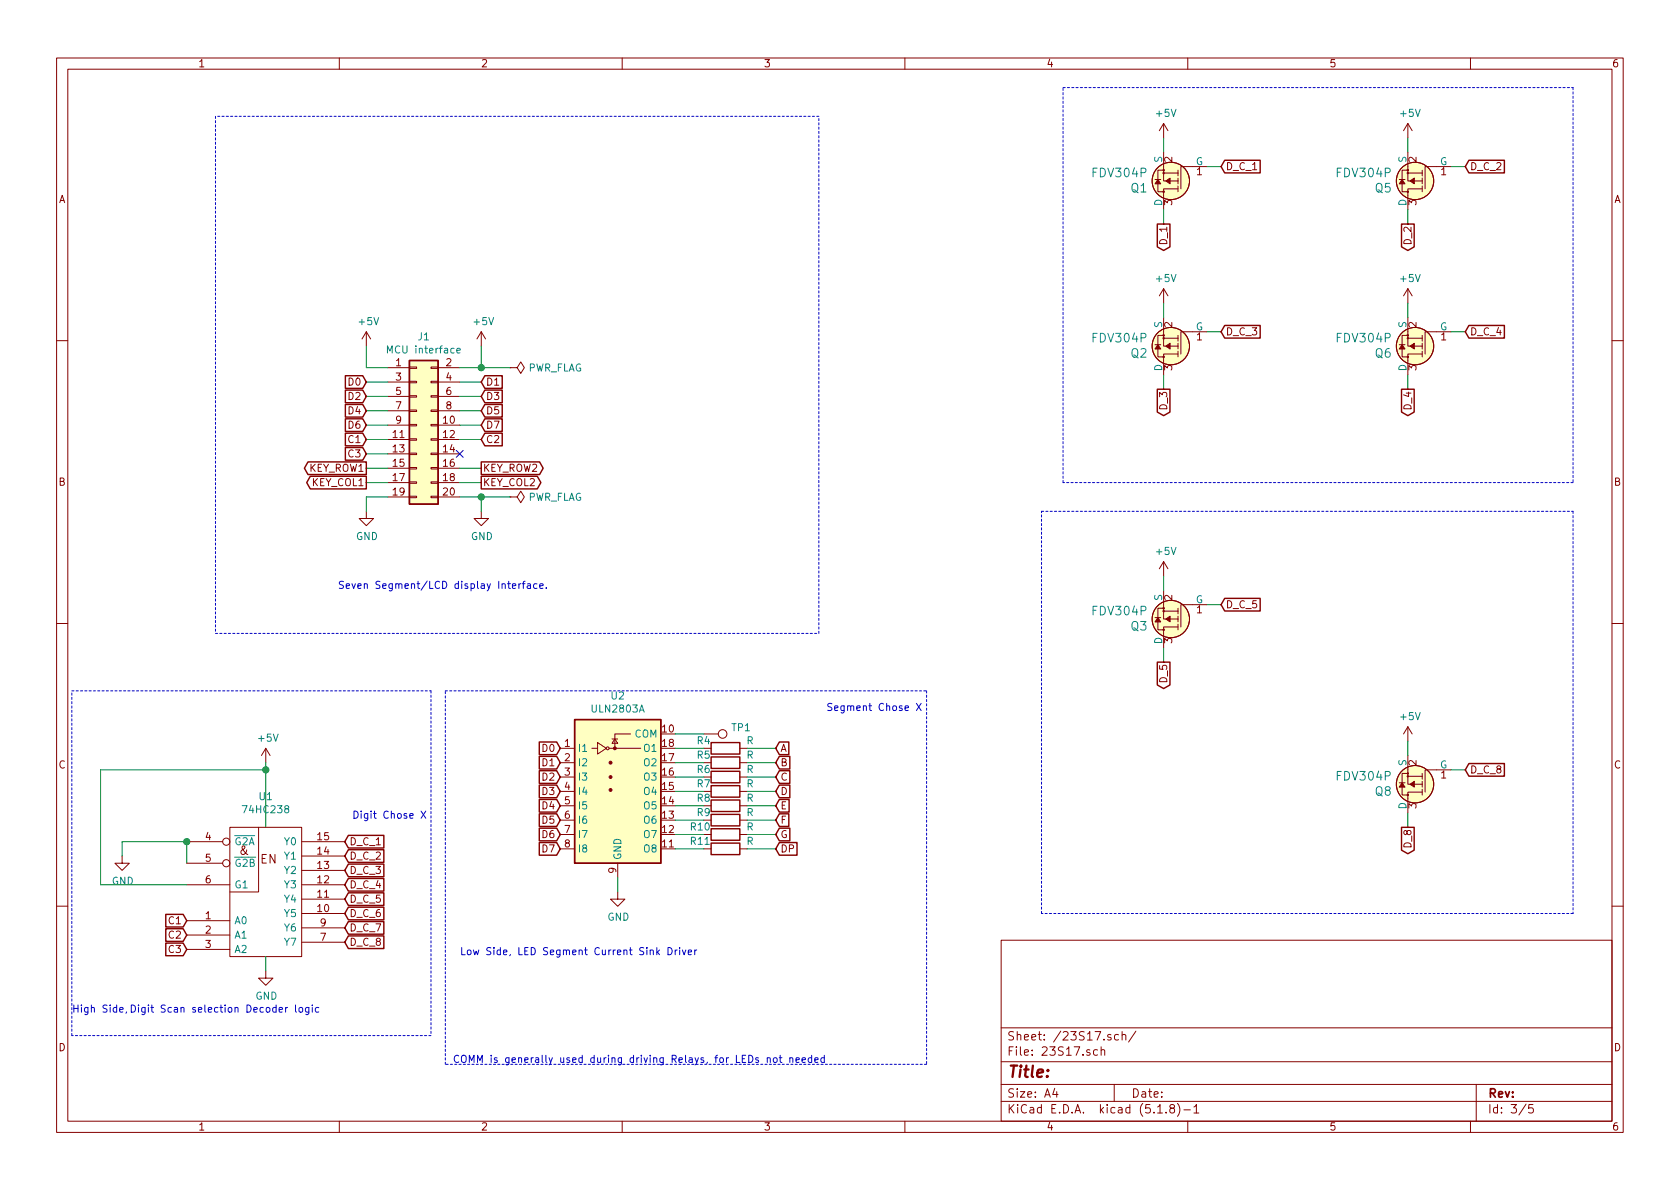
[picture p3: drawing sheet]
<svg xmlns="http://www.w3.org/2000/svg" width="297mm" height="210mm" viewBox="0 0 297 210" stroke-linecap="round" stroke-linejoin="round" font-family="sans-serif">
<g fill="none" stroke="#840000" stroke-width=".18">
<path d="M10 10.3h277v189.9h-277zM12 12.2h273v186.1h-273zM60 10.3v1.9M110 10.3v1.9M160 10.3v1.9M210 10.3v1.9M260 10.3v1.9M204.2 31.7h1M205.7 26.9v5.1h2.6M205.7 21.8v2.6M205.7 30.6h2.6M205.7 21.8l-.7 1.3"/>
<path d="M205.7 21.8l.8 1.3M205.9 30.1h-1.2v3.8h1.2M208.3 33.4h-2.6v3.7M208.3 30.1v1M208.3 31.5v1M208.3 32.9v1M213.4 29.5h-4.6v3.9M247.4 31.7h1M248.9 26.9v5.1h2.6M248.9 21.8v2.6M248.9 21.8l-.7 1.3M248.9 21.8l.8 1.3"/>
<path d="M248.9 30.6h2.6M249 30.1h-1.1v3.8h1.1M251.5 33.4h-2.6v3.7M251.5 30.1v1M251.5 31.5v1M251.5 32.9v1M256.5 29.5h-4.5v3.9M64.8 58.7l-.8 1.2M64.8 58.7v2.5M64.8 58.7l.7 1.2M85.1 58.7l-.8 1.2M85.1 58.7v2.5"/>
<path d="M85.1 58.7l.8 1.2M205.7 56.1v5.1h2.6M205.7 51v2.6M205.7 59.8h2.6M205.7 51l-.7 1.3M205.7 51l.8 1.3M205.9 59.3h-1.2v3.8h1.2M208.3 59.3v1M213.4 58.7h-4.6v3.9M248.9 56.1v5.1h2.6M248.9 51v2.6M248.9 51l-.7 1.3"/>
<path d="M248.9 51l.8 1.3M248.9 59.8h2.6M249 59.3h-1.1v3.8h1.1M251.5 59.3v1M256.5 58.7h-4.5v3.9M10 60.2h2M68.6 65h3.8M68.6 75.2h3.8M68.6 77.7h3.8M68.6 67.6h3.8M68.6 70.1h3.8M68.6 72.6h3.8"/>
<path d="M72.4 77.6h1.3v.2h-1.3zM72.4 72.5h1.3v.3h-1.3zM72.4 70h1.3v.2h-1.3zM72.4 67.4h1.3v.3h-1.3zM72.4 64.9h1.3v.2h-1.3zM72.4 75.1h1.3v.2h-1.3zM76.2 77.6h1.3v.2h-1.3zM76.2 72.5h1.3v.3h-1.3zM76.2 70h1.3v.2h-1.3zM76.2 67.4h1.3v.3h-1.3zM76.2 64.9h1.3v.2h-1.3zM76.2 75.1h1.3v.2h-1.3z"/>
<path d="M77.5 65h3.8M77.5 75.2h3.8M77.5 77.7h3.8M77.5 67.6h3.8M77.5 70.1h3.8M77.5 72.6h3.8M90.2 65h1.2l.7-1 .6 1-.6 1-.7-1M90.2 65h.1M204.2 61h1M208.3 62.6h-2.6v3.7M208.3 60.7v1M208.3 62.1v1"/>
<path d="M247.4 61h1M251.5 62.6h-2.6v3.7M251.5 60.7v1M251.5 62.1v1M285 60.2h2M64.8 90.4v1.3h1.2l-1.2 1.3-1.3-1.3h1.3M68.6 80.3h3.8M68.6 82.8h3.8M68.6 85.3h3.8M68.6 87.9h3.8M72.4 80.1h1.3v.3h-1.3zM72.4 82.7h1.3v.2h-1.3z"/>
<path d="M72.4 85.2h1.3v.3h-1.3zM72.4 87.8h1.3v.2h-1.3zM76.2 80.1h1.3v.3h-1.3zM76.2 82.7h1.3v.2h-1.3zM76.2 85.2h1.3v.3h-1.3zM76.2 87.8h1.3v.2h-1.3zM77.5 80.3h3.8M77.5 82.8h3.8M77.5 85.3h3.8M77.5 87.9h3.8M85.1 90.4v1.3h1.3l-1.3 1.3-1.3-1.3h1.3M90.2 87.9h1.2l.7-1 .6 1-.6 1-.7-1"/>
<path d="M90.2 87.9h.1M205.7 99.3v2.5M205.7 99.3l-.7 1.3M205.7 99.3l.8 1.3M10 110.3h2M204.2 109.2h1M205.7 104.4v5.1h2.6M205.7 108.1h2.6M205.9 107.6h-1.2v3.8h1.2M208.3 110.9h-2.6v3.6M208.3 107.6v1M208.3 109v1"/>
<path d="M208.3 110.4v1M213.4 106.9h-4.6v4M285 110.3h2M47 132.3l-.8 1.3M47 132.3v2.6M47 132.3l.8 1.3M99.1 132.3h2.5M99.1 139.9h2.5M99.1 137.4h2.5M99.1 134.9h2.5M104.6 132.3h1.1M105.7 131.3l1.5 1-1.5 1z"/>
<path d="M107.7 132.3h5.6M108.2 130.7h1M108.7 130.7l.5 .7h-1zM111.5 129.8h-2.8v2.5M124.5 129.8h2.5M130.8 132.3h1.3M130.8 139.9h1.3M130.8 137.4h1.3M130.8 134.9h1.3M247.4 138.4h1M248.9 133.6v5.1h2.6M248.9 128.5l-.7 1.3"/>
<path d="M248.9 128.5v2.6M248.9 128.5l.8 1.3M248.9 137.3h2.6M249 136.8h-1.1v3.8h1.1M251.5 136.8v1M251.5 138.2v1M251.5 139.6v1M256.5 136.1h-4.5v4M21.6 151.4v1.2h1.3l-1.3 1.3-1.3-1.3h1.3M33 156.5h7.6M33 148.8h6.4M33 152.6h6.4"/>
<path d="M40.6 146.3h12.7v22.9h-12.7zM45.7 146.3v11.4h-5.1M53.3 159h7.7M53.3 156.5h7.7M53.3 153.9h7.7M53.3 151.4h7.7M53.3 148.8h7.7M99.1 150.1h2.5M99.1 147.6h2.5M99.1 145h2.5M99.1 142.5h2.5M109.2 157.7v1.3h1.3l-1.3 1.3-1.3-1.3h1.3"/>
<path d="M109.2 152.6v2.6M124.5 150.1h1.2M124.5 147.6h1.2M130.8 150.1h1.3M130.8 147.6h1.3M130.8 145h1.3M130.8 142.5h1.3M251.5 140.1h-2.6v3.7M10 160.2h2M33 162.8h7.6M33 165.3h7.6M33 167.9h7.6"/>
<path d="M47 171.7v1.3h1.3l-1.3 1.2-1.3-1.2h1.3M53.3 161.5h7.7M53.3 166.6h7.7M53.3 164.1h7.7M177 166.3h108v32h-108zM285 160.2h2M60 198.3v1.9M110 198.3v1.9M160 198.3v1.9M177 194.8h108M177 191.8h108M177 187.8h108"/>
<path d="M177 181.8h108M186.5 192.5l-.4 1h1M186.8 193v1M194.1 185.7l-.5-.1-.3 .3 .2 .6h.6M194.7 185.7l.2-.1 .4 .1v.9M194.7 185.1v1.5M196.4 183a.37 .37 0 0 0-.6 .1l.1 .3 .5 .1 .1 .1-.2 .3-.5-.1M197 191.8v3M197.8 183l-.5-.1-.2 .3 .1 .6h.6M198.4 183.1l.1-.1a.37 .37 0 0 1 .6 .1v.8M198.4 182.4v1.5M200.8 182.3l-1.3 2"/>
<path d="M204.7 196.8h.8M206.2 196.7v.1M207.1 196l-.3-.3 .2-.3a.48 .48 0 0 1 .6 .1l-.1 .4a.52 .52 0 0 0-.6 .2 .52 .52 0 0 0 .1 .6l.4 .1 .2-.1 .1-.4-.3-.3M208.2 195.1a1.71 1.71 0 0 1 0 2.3M209.3 196.3h1.2M210 198.3v1.9M211.1 195.8l.4-.5v1.5M211.1 196.8h.9M260 198.3v1.9M261 191.8v6.5M269.8 195.2l-1.2 2M271 195.3h-.7v.7l.2-.1 .5 .1 .1 .2-.1 .5-.2 .1-.5-.1"/>
<circle cx="205.7" cy="30.1" r=".13"/>
<circle cx="205.7" cy="33.9" r=".13"/>
<circle cx="205.7" cy="30.6" r=".13"/>
<circle cx="207" cy="32" r="3.3"/>
<circle cx="248.9" cy="30.6" r=".13"/>
<circle cx="248.9" cy="33.9" r=".13"/>
<circle cx="248.9" cy="30.1" r=".13"/>
<circle cx="250.2" cy="32" r="3.3"/>
<circle cx="205.7" cy="59.3" r=".13"/>
<circle cx="205.7" cy="59.8" r=".13"/>
<circle cx="248.9" cy="59.3" r=".13"/>
<circle cx="248.9" cy="59.8" r=".13"/>
<circle cx="205.7" cy="63.1" r=".13"/>
<circle cx="207" cy="61.2" r="3.3"/>
<circle cx="248.9" cy="63.1" r=".13"/>
<circle cx="250.2" cy="61.2" r="3.3"/>
<circle cx="205.7" cy="107.6" r=".13"/>
<circle cx="205.7" cy="111.4" r=".13"/>
<circle cx="205.7" cy="108.1" r=".13"/>
<circle cx="207" cy="109.5" r="3.3"/>
<circle cx="107.4" cy="132.3" r=".25"/>
<circle cx="127.8" cy="129.8" r=".76"/>
<circle cx="248.9" cy="137.3" r=".13"/>
<circle cx="248.9" cy="136.8" r=".13"/>
<circle cx="250.2" cy="138.7" r="3.3"/>
<circle cx="40" cy="148.8" r=".63"/>
<circle cx="40" cy="152.6" r=".63"/>
<circle cx="248.9" cy="140.6" r=".13"/>
</g>
<g fill="none" stroke="#840000" stroke-width=".25">
<path d="M204.6 39.6h2.3v4.1l-1.2 .6-1.1-.6zM216.5 28.3h6.3v2.3h-6.3l-.6-1.1zM247.8 39.6h2.2v4.1l-1.1 .6-1.1-.6zM259.7 28.3h6.3v2.3h-6.3l-.6-1.1zM216.5 57.6h6.3v2.2h-6.3l-.6-1.1zM259.7 57.6h6.3v2.2h-6.3l-.6-1.1zM61.1 76.6h3l.7 1.1-.7 1.1h-3zM61.1 74.1h3l.7 1.1-.7 1.1h-3zM61.1 71.5h3l.7 1.1-.7 1.2h-3zM61.1 79.1h3l.7 1.2-.7 1.1h-3zM61.1 69h3l.7 1.1-.7 1.1h-3zM61.1 66.4h3l.7 1.2-.7 1.1h-3z"/>
<path d="M72.4 63.7h5.1v25.4h-5.1zM85.7 74.1h3.1v2.2h-3.1l-.6-1.1zM85.7 71.5h3.1v2.3h-3.1l-.6-1.2zM85.7 76.6h3.1v2.2h-3.1l-.6-1.1zM85.7 69h3.1v2.2h-3.1l-.6-1.1zM85.7 66.4h3.1v2.3h-3.1l-.6-1.1zM204.6 68.8h2.3v4.1l-1.2 .6-1.1-.6zM247.8 68.8h2.2v4.1l-1.1 .6-1.1-.6zM54.5 81.7h10.3v2.2h-10.3l-.7-1.1zM54.9 84.2h9.9v2.3h-9.9l-.7-1.2zM85.1 81.7h10.3l.6 1.1-.6 1.1h-10.3zM85.1 84.2h9.9l.6 1.1-.6 1.2h-9.9z"/>
<path d="M204.6 117.1h2.3v4l-1.2 .7-1.1-.7zM216.5 105.8h6.3v2.2h-6.3l-.6-1.1zM95.4 138.8h3l.7 1.1-.7 1.2h-3zM95.4 136.3h3l.7 1.1-.7 1.1h-3zM95.4 133.8h3l.7 1.1-.7 1.1h-3zM95.4 131.2h3l.7 1.1-.7 1.1h-3zM101.6 127.2h15.2v25.4h-15.2zM125.7 131.3h5.1v2h-5.1zM125.7 138.9h5.1v2.1h-5.1zM125.7 136.4h5.1v2h-5.1zM125.7 133.9h5.1v2h-5.1zM137.8 131.2h1.7v2.2h-1.7l-.6-1.1z"/>
<path d="M137.8 133.8h1.8v2.2h-1.8l-.6-1.1zM137.8 136.3h1.8v2.2h-1.8l-.6-1.1zM137.8 138.8h1.8v2.3h-1.8l-.6-1.2zM259.7 135h6.3v2.3h-6.3l-.6-1.2zM61.6 147.7h6.3v2.3h-6.3l-.6-1.2zM61.6 157.9h6.3v2.2h-6.3l-.6-1.1zM61.6 155.3h6.3v2.3h-6.3l-.6-1.1zM61.6 152.8h6.3v2.2h-6.3l-.6-1.1zM61.6 150.3h6.3v2.2h-6.3l-.6-1.1zM95.4 146.5h3l.7 1.1-.7 1.1h-3zM95.4 143.9h3l.7 1.1-.7 1.1h-3zM95.4 141.4h3l.7 1.1-.7 1.1h-3z"/>
<path d="M95.4 149h3l.7 1.1-.7 1.1h-3zM125.7 149.1h5.1v2h-5.1zM125.7 146.6h5.1v2h-5.1zM125.7 144h5.1v2h-5.1zM125.7 141.5h5.1v2h-5.1zM137.8 141.4h1.7v2.2h-1.7l-.6-1.1zM137.8 143.9h1.7v2.2h-1.7l-.6-1.1zM137.8 146.5h1.8v2.2h-1.8l-.6-1.1zM137.8 149h3.1v2.2h-3.1l-.6-1.1zM247.8 146.3h2.2v4l-1.1 .7-1.1-.7zM29.3 166.8h3.1l.6 1.1-.6 1.1h-3.1zM29.3 164.2h3.1l.6 1.1-.6 1.2h-3.1z"/>
<path d="M29.3 161.7h3.1l.6 1.1-.6 1.1h-3.1zM61.6 165.5h6.3v2.2h-6.3l-.6-1.1zM61.6 163h6.3v2.2h-6.3l-.6-1.1zM61.6 160.4h6.3v2.3h-6.3l-.6-1.2z"/>
</g>
<g fill="#ffffc2" stroke="#ffffc2" stroke-width=".18">
<path d="M72.4 63.7h5.1v25.4h-5.1z"/>
<path d="M101.6 127.2h15.2v25.4h-15.2z"/>
<circle cx="250.2" cy="138.7" r="3.3"/>
<circle cx="207" cy="109.5" r="3.3"/>
<circle cx="250.2" cy="32" r="3.3"/>
<circle cx="207" cy="61.2" r="3.3"/>
<circle cx="250.2" cy="61.2" r="3.3"/>
<circle cx="207" cy="32" r="3.3"/>
</g>
<g fill="#840000" stroke="#840000" stroke-width=".18">
<path d="M249.3 138.7l.8-.5v1z"/>
<path d="M247.9 138.4l.5 .8h-1z"/>
<path d="M206.1 109.5l.8-.5v1z"/>
<path d="M204.7 109.2l.5 .8h-1z"/>
<path d="M249.3 32l.8-.5v1z"/>
<path d="M247.9 31.7l.5 .8h-1z"/>
<path d="M206.1 61.2l.8-.5v1z"/>
<path d="M204.7 61l.5 .7h-1z"/>
<path d="M249.3 61.2l.8-.5v1z"/>
<path d="M247.9 61l.5 .7h-1z"/>
<path d="M206.1 32l.8-.5v1z"/>
<path d="M204.7 31.7l.5 .8h-1z"/>
<circle cx="107.9" cy="139.7" r=".25"/>
<circle cx="107.9" cy="137.4" r=".25"/>
<circle cx="107.9" cy="134.9" r=".25"/>
<circle cx="108.7" cy="132.3" r=".25"/>
</g>
<path d="M80.8 62l.6-.1-.1-.3h-.3l-.2 .2v.6h.5" fill="none" stroke="#008484" stroke-width=".18"/>
<g fill="none" stroke="#0000c2" stroke-width=".18" stroke-dasharray=".4 .4">
<path d="M188 15.5h90.1M278.1 15.5v69.8M38.1 20.6v91.4M144.8 20.6h-106.7M184.1 90.4h94M188 85.3v-69.8M278.1 85.3h-90.1M278.1 90.4v71.1M38.1 112h106.7M144.8 112v-91.4M12.7 122.2h63.5M76.2 122.2v60.9"/>
<path d="M78.7 122.2h85.1M163.8 122.2v66M184.1 161.5v-71.1M278.1 161.5h-94M12.7 183.1v-60.9M76.2 183.1h-63.5M78.7 188.2v-66M163.8 188.2h-85.1"/>
</g>
<g fill="none" stroke="#008400" stroke-width=".18">
<path d="M205.7 24.4v2.5M205.7 37.1v2.5M213.4 29.5h2.5M248.9 24.4v2.5M248.9 37.1v2.5M256.5 29.5h2.6M205.7 53.6v2.5M213.4 58.7h2.5M248.9 53.6v2.5M256.5 58.7h2.6M64.8 61.2v3.8h3.8M64.8 77.7h3.8"/>
<path d="M64.8 75.2h3.8M64.8 72.6h3.8M64.8 70.1h3.8M64.8 67.6h3.8M81.3 77.7h3.8M81.3 75.2h3.8M81.3 72.6h3.8M81.3 70.1h3.8M81.3 67.6h3.8M81.3 65h8.9M85.1 61.2v3.8M205.7 66.3v2.5"/>
<path d="M248.9 66.3v2.5M64.8 82.8h3.8M64.8 85.3h3.8M64.8 80.3h3.8M68.6 87.9h-3.8v2.5M81.3 82.8h3.8M81.3 85.3h3.8M81.3 87.9h8.9M85.1 87.9v2.5M205.7 101.8v2.6M205.7 114.5v2.6M213.4 106.9h2.5"/>
<path d="M47 134.9v11.4M47 136.1h-29.2v20.4h15.2M119.4 129.8h5.1M119.4 134.9h5.1M119.4 137.4h5.1M119.4 139.9h5.1M119.4 132.3h5.1M132.1 134.9h5.1M132.1 137.4h5.1M132.1 139.9h5.1M132.1 132.3h5.1M248.9 131.1v2.5"/>
<path d="M256.5 136.1h2.6M21.6 151.4v-2.6h11.4v3.8M109.2 155.2v2.5M119.4 142.5h5.1M119.4 145h5.1M119.4 147.6h5.1M119.4 150.1h5.1M132.1 142.5h5.1M132.1 145h5.1M132.1 147.6h5.1M132.1 150.1h5.1M248.9 143.8v2.5"/>
<path d="M47 169.2v2.5"/>
</g>
<g fill="none" stroke="#0000c2" stroke-width=".18">
<path d="M90.6 103.6l.6-.1-.1-.2-.3-.1-.2 .2 .1 .6h.4M91.7 103.2v.9M92.1 103.2l-.4 .2M92.4 103.2h.4M92.8 102.8l-.3 .2v1.1M93.3 103.3h.5v.8M93.8 103.5l-.4 .1-.2 .2 .2 .3 .4-.1M94.9 103.3l-.3-.1-.3 .2 .2 .6h.4M95.4 103.6l.6-.1v-.2l-.4-.1-.2 .2 .1 .6h.5M96.6 103.9v.2M162 124.4l.9 1.2M162.9 124.4l-.9 1.2"/>
<path d="M74.4 143.4l.9 1.3M75.3 143.4l-.9 1.3M21.2 178.6l.6-.1-.1-.3-.3-.1-.2 .2v.6h.5M22.4 178.9l-.1 .3M50.5 178.1v.9M50.9 178.1l-.4 .3M52.2 177.7v1.1l.2 .2M52.9 178.3l.2-.2 .3 .1 .1 .2-.1 .5-.3 .1-.2-.1zM54.6 178.1v1.2l-.2 .1-.3-.1M54.6 178.2l-.3-.1-.3 .3 .1 .5h.5M55.2 177.7v.1M55.2 178.1v.9"/>
<path d="M56.4 178.2l-.4-.1-.2 .3 .1 .5h.5M118.1 167.6a.64 .64 0 0 1 .8 .6 .64 .64 0 0 1-.8 .6zM119.4 168v.8M119.7 168l-.3 .2M120.2 167.6v.1M120.2 168v.8M120.6 168l.4 .8 .3-.8M121.7 168.4l.6-.1-.1-.3h-.3l-.2 .2v.6h.5M122.8 168v.8M123.2 168l-.4 .2M134.1 187.1l-.3-.1-.2 .2 .1 .2 .4 .1v.3h-.5M135.7 187.2l.1-.2 .3 .1 .1 .8"/>
<path d="M135.7 187v.9M136.9 187.1l.3-.1 .2 .3-.1 .5-.3 .1-.3-.3zM137.8 187h.5M137.9 186.6v1.1l.4 .2M139.6 187.2l.2-.2 .3 .1 .1 .8M139.6 187v.9M140.7 187.4l.6-.1v-.2l-.4-.1-.2 .2 .1 .6h.5M141.8 187.4l.6-.1v-.2l-.4-.1-.2 .2 .1 .6h.5M143.5 187.1l-.3-.1-.3 .3 .1 .5h.5M143.5 186.6v1.3M144.1 187.4l.6-.1-.1-.2-.4-.1-.1 .2v.6h.5M145.7 187.1l-.3-.1-.3 .3 .2 .5h.4"/>
<path d="M145.7 186.6v1.3"/>
</g>
<g fill="#008400" stroke="#008400" stroke-width=".25">
<circle cx="33" cy="148.8" r=".51"/>
<circle cx="85.1" cy="87.9" r=".51"/>
<circle cx="85.1" cy="65" r=".51"/>
<circle cx="47" cy="136.1" r=".51"/>
</g>
<path d="M80.7 79.6l1.2 1.3M81.9 79.6l-1.2 1.3" fill="none" stroke="#000084" stroke-width=".18"/>
<text font-size="2.8" fill="#840000" x="178" y="190.5">Title:</text>
<g font-size="2.1" fill="#008484">
<text x="193.3" y="31.3">FDV304P</text>
<text x="200" y="34">Q1</text>
<text x="236.5" y="31.3">FDV304P</text>
<text x="243.2" y="34">Q5</text>
<text x="193.3" y="60.5">FDV304P</text>
<text x="200" y="63.2">Q2</text>
<text x="236.5" y="60.5">FDV304P</text>
<text x="243.2" y="63.2">Q6</text>
<text x="193.3" y="108.8">FDV304P</text>
<text x="200" y="111.5">Q3</text>
<text x="236.5" y="138">FDV304P</text>
<text x="243.2" y="140.7">Q8</text>
<text x="42.4" y="151.2">&amp;</text>
</g>
<g font-size="2.1" fill="#840000">
<text x="46" y="152.7">EN</text>
<text x="178" y="184">Sheet: /23S17.sch/</text>
<text x="178" y="186.7">File: 23S17.sch</text>
<text x="178" y="196.9">KiCad E.D.A. kicad (5.1.8)-1</text>
<text x="178" y="194.1">Size: A4</text>
<text x="200" y="194.1">Date:</text>
<text x="263" y="194.1">Rev:</text>
<text x="263" y="196.9">Id: 3/5</text>
</g>
<g font-size="1.8" fill="#840000">
<text x="35" y="11.9">1</text>
<text x="85" y="11.9">2</text>
<text x="135" y="11.9">3</text>
<text x="185" y="11.9">4</text>
<text x="235" y="11.9">5</text>
<text x="285" y="11.9">6</text>
<text x="207.3" y="28.7" transform="rotate(-90 207.3 28.7)">2</text>
<text x="250.4" y="28.7" transform="rotate(-90 250.4 28.7)">2</text>
<text x="10.4" y="35.9">A</text>
<text x="211.6" y="31">1</text>
<text x="216.7" y="30.1">D_C_1</text>
<text x="254.8" y="31">1</text>
<text x="259.9" y="30.1">D_C_2</text>
<text x="285.4" y="35.9">A</text>
<text x="207.3" y="36.3" transform="rotate(-90 207.3 36.3)">3</text>
<text x="250.4" y="36.3" transform="rotate(-90 250.4 36.3)">3</text>
<text x="206.4" y="43.1" transform="rotate(-90 206.4 43.1)">D_1</text>
<text x="249.6" y="43.1" transform="rotate(-90 249.6 43.1)">D_2</text>
<text x="207.3" y="57.9" transform="rotate(-90 207.3 57.9)">2</text>
<text x="216.7" y="59.3">D_C_3</text>
<text x="250.4" y="57.9" transform="rotate(-90 250.4 57.9)">2</text>
<text x="259.9" y="59.3">D_C_4</text>
<text x="70" y="64.8">1</text>
<text x="78.9" y="64.8">2</text>
<text x="207.3" y="65.5" transform="rotate(-90 207.3 65.5)">3</text>
<text x="211.6" y="60.2">1</text>
<text x="250.4" y="65.5" transform="rotate(-90 250.4 65.5)">3</text>
<text x="254.8" y="60.2">1</text>
<text x="61.7" y="70.7">D2</text>
<text x="61.7" y="68.2">D0</text>
<text x="70" y="67.3">3</text>
<text x="70" y="69.8">5</text>
<text x="78.9" y="67.3">4</text>
<text x="78.9" y="69.8">6</text>
<text x="85.9" y="70.7">D3</text>
<text x="85.9" y="68.2">D1</text>
<text x="61.7" y="75.8">D6</text>
<text x="61.7" y="73.3">D4</text>
<text x="69.5" y="77.5">11</text>
<text x="70" y="72.4">7</text>
<text x="70" y="74.9">9</text>
<text x="78.4" y="74.9">10</text>
<text x="78.4" y="77.5">12</text>
<text x="78.9" y="72.4">8</text>
<text x="85.9" y="75.8">D7</text>
<text x="85.9" y="73.3">D5</text>
<text x="206.4" y="72.3" transform="rotate(-90 206.4 72.3)">D_3</text>
<text x="249.6" y="72.3" transform="rotate(-90 249.6 72.3)">D_4</text>
<text x="54.6" y="83.4">KEY_ROW1</text>
<text x="61.7" y="78.4">C1</text>
<text x="61.7" y="80.9">C3</text>
<text x="69.5" y="80">13</text>
<text x="69.5" y="82.5">15</text>
<text x="78.4" y="80">14</text>
<text x="78.4" y="82.5">16</text>
<text x="85.3" y="83.4">KEY_ROW2</text>
<text x="85.9" y="78.4">C2</text>
<text x="10.4" y="85.9">B</text>
<text x="55.2" y="86">KEY_COL1</text>
<text x="69.5" y="85.1">17</text>
<text x="69.5" y="87.6">19</text>
<text x="78.4" y="85.1">18</text>
<text x="78.4" y="87.6">20</text>
<text x="85.3" y="86">KEY_COL2</text>
<text x="285.4" y="85.9">B</text>
<text x="207.3" y="106.1" transform="rotate(-90 207.3 106.1)">2</text>
<text x="216.7" y="107.6">D_C_5</text>
<text x="207.3" y="113.8" transform="rotate(-90 207.3 113.8)">3</text>
<text x="211.6" y="108.5">1</text>
<text x="206.4" y="120.6" transform="rotate(-90 206.4 120.6)">D_5</text>
<text x="117.1" y="129.5">10</text>
<text x="10.4" y="135.9">C</text>
<text x="96" y="135.5">D1</text>
<text x="96" y="133">D0</text>
<text x="99.8" y="132.1">1</text>
<text x="99.8" y="134.6">2</text>
<text x="99.8" y="137.2">3</text>
<text x="117.1" y="137.2">16</text>
<text x="117.1" y="134.6">17</text>
<text x="117.1" y="132.1">18</text>
<text x="123.3" y="136.7">R6</text>
<text x="137.9" y="133">A</text>
<text x="137.9" y="135.5">B</text>
<text x="250.4" y="135.4" transform="rotate(-90 250.4 135.4)">2</text>
<text x="254.8" y="137.7">1</text>
<text x="259.9" y="136.8">D_C_8</text>
<text x="285.4" y="135.9">C</text>
<text x="96" y="143.1">D4</text>
<text x="96" y="140.6">D3</text>
<text x="96" y="138">D2</text>
<text x="99.8" y="139.7">4</text>
<text x="99.8" y="142.2">5</text>
<text x="117.1" y="142.2">14</text>
<text x="117.1" y="139.7">15</text>
<text x="123.3" y="141.8">R8</text>
<text x="123.3" y="139.2">R7</text>
<text x="137.9" y="143.1">E</text>
<text x="137.9" y="138">C</text>
<text x="137.9" y="140.6">D</text>
<text x="250.4" y="143" transform="rotate(-90 250.4 143)">3</text>
<text x="36.3" y="148.6">4</text>
<text x="56.2" y="148.6">15</text>
<text x="61.7" y="149.5">D_C_1</text>
<text x="96" y="148.2">D6</text>
<text x="96" y="145.7">D5</text>
<text x="99.8" y="144.8">6</text>
<text x="99.8" y="147.3">7</text>
<text x="99.8" y="149.9">8</text>
<text x="117.1" y="149.9">11</text>
<text x="117.1" y="147.3">12</text>
<text x="117.1" y="144.8">13</text>
<text x="122.2" y="146.9">R10</text>
<text x="123.3" y="144.3">R9</text>
<text x="137.9" y="145.7">F</text>
<text x="137.9" y="148.2">G</text>
<text x="249.6" y="149.8" transform="rotate(-90 249.6 149.8)">D_8</text>
<text x="36.3" y="152.4">5</text>
<text x="56.2" y="153.7">13</text>
<text x="56.2" y="151.1">14</text>
<text x="61.7" y="154.6">D_C_3</text>
<text x="61.7" y="152">D_C_2</text>
<text x="96" y="150.7">D7</text>
<text x="109" y="154.4" transform="rotate(-90 109 154.4)">9</text>
<text x="137.9" y="150.7">DP</text>
<text x="36.3" y="156.2">6</text>
<text x="56.2" y="161.3">10</text>
<text x="56.2" y="158.7">11</text>
<text x="56.2" y="156.2">12</text>
<text x="61.7" y="159.6">D_C_5</text>
<text x="61.7" y="157.1">D_C_4</text>
<text x="30" y="166">C2</text>
<text x="30" y="163.4">C1</text>
<text x="36.3" y="162.6">1</text>
<text x="36.3" y="165.1">2</text>
<text x="36.3" y="167.6">3</text>
<text x="56.7" y="166.4">7</text>
<text x="56.7" y="163.8">9</text>
<text x="61.7" y="167.3">D_C_8</text>
<text x="61.7" y="164.7">D_C_7</text>
<text x="61.7" y="162.2">D_C_6</text>
<text x="30" y="168.5">C3</text>
<text x="10.4" y="185.9">D</text>
<text x="285.4" y="185.9">D</text>
<text x="35" y="199.9">1</text>
<text x="85" y="199.9">2</text>
<text x="135" y="199.9">3</text>
<text x="185" y="199.9">4</text>
<text x="235" y="199.9">5</text>
<text x="285" y="199.9">6</text>
</g>
<g font-size="1.8" fill="#008484">
<text x="204.5" y="20.7">+5V</text>
<text x="247.7" y="20.7">+5V</text>
<text x="205.5" y="28.8" transform="rotate(-90 205.5 28.8)">S</text>
<text x="211.4" y="29.2">G</text>
<text x="248.7" y="28.8" transform="rotate(-90 248.7 28.8)">S</text>
<text x="254.6" y="29.2">G</text>
<text x="205.5" y="36.4" transform="rotate(-90 205.5 36.4)">D</text>
<text x="248.7" y="36.4" transform="rotate(-90 248.7 36.4)">D</text>
<text x="204.5" y="49.9">+5V</text>
<text x="247.7" y="49.9">+5V</text>
<text x="63.6" y="57.5">+5V</text>
<text x="83.9" y="57.5">+5V</text>
<text x="205.5" y="58" transform="rotate(-90 205.5 58)">S</text>
<text x="211.4" y="58.4">G</text>
<text x="248.7" y="58" transform="rotate(-90 248.7 58)">S</text>
<text x="254.6" y="58.4">G</text>
<text x="69" y="62.5">MCU interface</text>
<text x="74" y="60.2">J1</text>
<text x="93.2" y="65.7">PWR_FLAG</text>
<text x="205.5" y="65.7" transform="rotate(-90 205.5 65.7)">D</text>
<text x="248.7" y="65.7" transform="rotate(-90 248.7 65.7)">D</text>
<text x="93.2" y="88.6">PWR_FLAG</text>
<text x="62.9" y="95.5">GND</text>
<text x="83.3" y="95.5">GND</text>
<text x="204.5" y="98.1">+5V</text>
<text x="205.5" y="106.2" transform="rotate(-90 205.5 106.2)">S</text>
<text x="211.4" y="106.7">G</text>
<text x="205.5" y="113.9" transform="rotate(-90 205.5 113.9)">D</text>
<text x="108.1" y="123.7">U2</text>
<text x="45.8" y="131.2">+5V</text>
<text x="104.8" y="126">ULN2803A</text>
<text x="112.2" y="130.4">COM</text>
<text x="123.3" y="131.6">R4</text>
<text x="129.4" y="129.3">TP1</text>
<text x="132" y="131.6">R</text>
<text x="247.7" y="127.3">+5V</text>
<text x="102.1" y="133">I1</text>
<text x="102.1" y="135.5">I2</text>
<text x="114" y="135.5">O2</text>
<text x="114" y="133">O1</text>
<text x="123.3" y="134.2">R5</text>
<text x="132" y="136.7">R</text>
<text x="132" y="134.2">R</text>
<text x="248.7" y="135.5" transform="rotate(-90 248.7 135.5)">S</text>
<text x="254.6" y="135.9">G</text>
<text x="43.3" y="143.8">74HC238</text>
<text x="45.9" y="141.5">U1</text>
<text x="102.1" y="138">I3</text>
<text x="102.1" y="140.6">I4</text>
<text x="102.1" y="143.1">I5</text>
<text x="114" y="143.1">O5</text>
<text x="114" y="140.6">O4</text>
<text x="114" y="138">O3</text>
<text x="132" y="141.8">R</text>
<text x="132" y="139.2">R</text>
<text x="248.7" y="143.1" transform="rotate(-90 248.7 143.1)">D</text>
<text x="41.4" y="149.5">G2A</text>
<text x="50.4" y="149.5">Y0</text>
<text x="102.1" y="145.7">I6</text>
<text x="102.1" y="148.2">I7</text>
<text x="114" y="148.2">O7</text>
<text x="114" y="145.7">O6</text>
<text x="122.2" y="149.4">R11</text>
<text x="132" y="149.4">R</text>
<text x="132" y="146.9">R</text>
<text x="132" y="144.3">R</text>
<text x="41.4" y="153.3">G2B</text>
<text x="50.4" y="154.6">Y2</text>
<text x="50.4" y="152">Y1</text>
<text x="102.1" y="150.7">I8</text>
<text x="109.9" y="152.1" transform="rotate(-90 109.9 152.1)">GND</text>
<text x="114" y="150.7">O8</text>
<text x="19.8" y="156.5">GND</text>
<text x="41.4" y="157.1">G1</text>
<text x="50.4" y="159.6">Y4</text>
<text x="50.4" y="157.1">Y3</text>
<text x="41.4" y="163.4">A0</text>
<text x="41.4" y="166">A1</text>
<text x="50.4" y="162.2">Y5</text>
<text x="50.4" y="167.3">Y7</text>
<text x="50.4" y="164.7">Y6</text>
<text x="107.4" y="162.8">GND</text>
<text x="41.4" y="168.5">A2</text>
<text x="45.2" y="176.8">GND</text>
</g>
<g font-size="1.8" fill="#0000c2">
<text x="59.7" y="104.1">Seven Segment/LCD display Interface.</text>
<text x="146" y="125.7">Segment Chose X</text>
<text x="62.2" y="144.8">Digit Chose X</text>
<text x="81.3" y="168.9">Low Side, LED Segment Current Sink Driver</text>
<text x="12.7" y="179.1">High Side,</text>
<text x="22.9" y="179.1">Digit Scan selection Decoder logic</text>
<text x="80" y="188">COMM is generally used during driving Relays, for LEDs not needed</text>
</g>
</svg>
